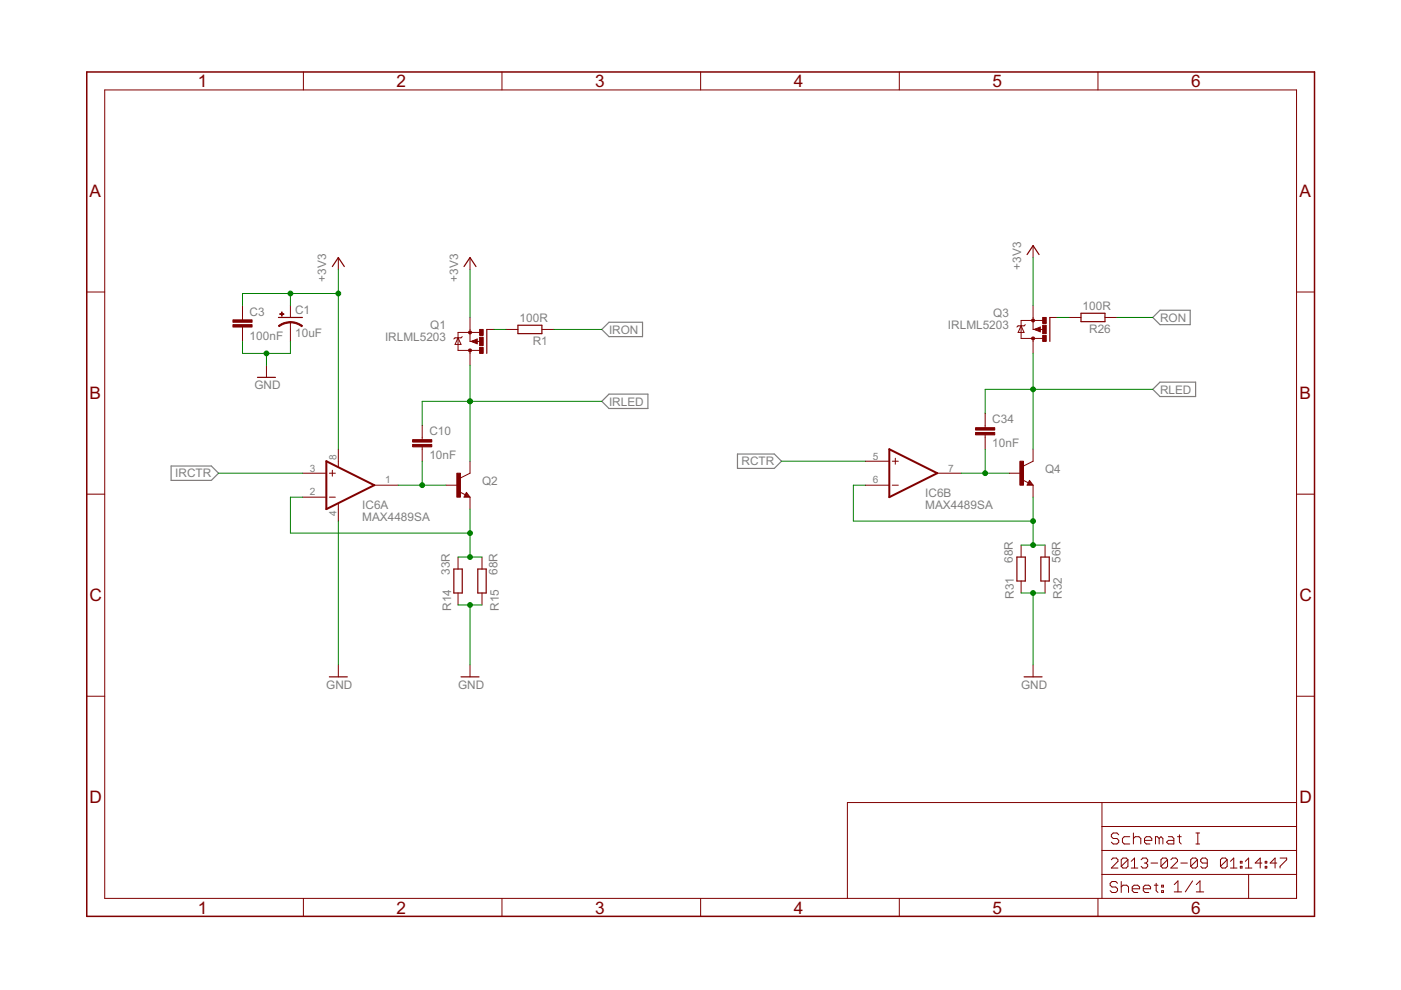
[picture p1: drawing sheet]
<svg xmlns="http://www.w3.org/2000/svg" width="297mm" height="210mm" viewBox="0 0 297 210" stroke-linecap="round" stroke-linejoin="round" font-family="sans-serif">
<g fill="#808080" stroke="#808080" stroke-width=".25">
<path d="M46.3 100.3l-1.5 1.6z"/>
<path d="M36.3 101.9h8.5z"/>
<path d="M44.8 98.8l1.5 1.5z"/>
<path d="M36.3 98.8h8.5z"/>
<path d="M36.3 98.8v3.1z"/>
<path d="M127.6 85.1l1.5-1.5z"/>
<path d="M129.1 83.6h8.3z"/>
<path d="M127.6 85.1l1.5 1.5z"/>
<path d="M129.1 86.6h8.3z"/>
<path d="M137.4 83.6v3z"/>
<path d="M165.7 97.8l-1.5 1.5z"/>
<path d="M156.4 99.3h7.8z"/>
<path d="M164.2 96.3l1.5 1.5z"/>
<path d="M156.4 96.3h7.8z"/>
<path d="M156.4 96.3v3z"/>
<path d="M244.4 82.5l1.5-1.5z"/>
<path d="M245.9 81h7.6z"/>
<path d="M244.4 82.5l1.5 1.6z"/>
<path d="M245.9 84.1h7.6z"/>
<path d="M253.5 81v3.1z"/>
<path d="M244.4 67.3l1.5-1.5z"/>
<path d="M245.9 65.8h6.4z"/>
<path d="M244.4 67.3l1.5 1.5z"/>
<path d="M245.9 68.8h6.4z"/>
<path d="M252.3 65.8v3z"/>
<path d="M127.6 69.8l1.5-1.5z"/>
<path d="M129.1 68.3h7.1z"/>
<path d="M127.6 69.8l1.5 1.6z"/>
<path d="M129.1 71.4h7.1z"/>
<path d="M136.2 68.3v3.1z"/>
</g>
<g fill="#800000" stroke="#800000" stroke-width=".21">
<path d="M274.9 185.4v5.1z"/>
<path d="M274.9 180.3v5.1z"/>
<path d="M274.9 175.2v5.1z"/>
<path d="M274.9 170.2v5z"/>
<path d="M179.7 170.2v20.3z"/>
<path d="M179.7 170.2h53.9z"/>
<path d="M233.6 170.2h41.3z"/>
<path d="M264.7 185.4v5.1z"/>
<path d="M264.7 185.4h10.2z"/>
<path d="M233.6 185.4h31.1z"/>
<path d="M233.6 185.4v5.1z"/>
<path d="M233.6 180.3v5.1z"/>
<path d="M233.6 180.3h41.3z"/>
<path d="M233.6 175.2v5.1z"/>
<path d="M233.6 175.2h41.3z"/>
<path d="M233.6 170.2v5z"/>
<path d="M236.8 176.6l.4 .4z"/>
<path d="M236 176.6h.8z"/>
<path d="M235.6 177l.4-.4z"/>
<path d="M235.6 177v.4z"/>
<path d="M235.6 177.4l.4 .4z"/>
<path d="M236 177.8h.8z"/>
<path d="M236.8 177.8l.4 .4z"/>
<path d="M237.2 178.2v.4z"/>
<path d="M236.8 178.9l.4-.3z"/>
<path d="M236 178.9h.8z"/>
<path d="M235.6 178.6l.4 .3z"/>
<path d="M238.4 177.4h1.1z"/>
<path d="M238.4 177.4l-.4 .4z"/>
<path d="M238 177.8v.8z"/>
<path d="M238 178.6l.4 .3z"/>
<path d="M238.4 178.9h1.1z"/>
<path d="M240.3 176.6v2.3z"/>
<path d="M240.3 177.8l.4-.4z"/>
<path d="M240.7 177.4h.8z"/>
<path d="M241.5 177.4l.4 .4z"/>
<path d="M241.9 177.8v1.1z"/>
<path d="M243 178.9h.8z"/>
<path d="M242.7 178.6l.3 .3z"/>
<path d="M242.7 177.8v.8z"/>
<path d="M242.7 177.8l.3-.4z"/>
<path d="M243 177.4h.8z"/>
<path d="M243.8 177.4l.4 .4z"/>
<path d="M244.2 177.8v.4z"/>
<path d="M242.7 178.2h1.5z"/>
<path d="M245 177.4v1.5z"/>
<path d="M245 177.4h.4z"/>
<path d="M245.4 177.4l.4 .4z"/>
<path d="M245.8 177.8v1.1z"/>
<path d="M245.8 177.8l.3-.4z"/>
<path d="M246.1 177.4l.4 .4z"/>
<path d="M246.5 177.8v1.1z"/>
<path d="M247.7 177.4h.8z"/>
<path d="M248.5 177.4l.4 .4z"/>
<path d="M248.9 177.8v1.1z"/>
<path d="M247.7 178.9h1.2z"/>
<path d="M247.3 178.6l.4 .3z"/>
<path d="M247.3 178.6l.4-.4z"/>
<path d="M247.7 178.2h1.2z"/>
<path d="M250.1 177v1.6z"/>
<path d="M250.1 178.6l.3 .3z"/>
<path d="M249.7 177.4h.7z"/>
<path d="M253.6 178.9h.7z"/>
<path d="M254 176.6v2.3z"/>
<path d="M253.6 176.6h.7z"/>
<path d="M235.6 184h1.4z"/>
<path d="M237 182.6l-1.4 1.4z"/>
<path d="M237 182.3v.3z"/>
<path d="M236.7 181.9l.3 .4z"/>
<path d="M236 181.9h.7z"/>
<path d="M236 181.9l-.4 .4z"/>
<path d="M237.7 182.3v1.4z"/>
<path d="M237.7 182.3l.4-.4z"/>
<path d="M238.1 181.9h.7z"/>
<path d="M238.8 181.9l.3 .4z"/>
<path d="M239.1 182.3v1.4z"/>
<path d="M239.1 183.7l-.3 .3z"/>
<path d="M238.1 184h.7z"/>
<path d="M237.7 183.7l.4 .3z"/>
<path d="M237.7 183.7l1.4-1.4z"/>
<path d="M239.8 182.6l.7-.7z"/>
<path d="M240.5 181.9v2.1z"/>
<path d="M239.8 184h1.4z"/>
<path d="M241.9 182.3l.4-.4z"/>
<path d="M242.3 181.9h.7z"/>
<path d="M243 181.9l.3 .4z"/>
<path d="M243.3 182.3v.3z"/>
<path d="M243.3 182.6l-.3 .4z"/>
<path d="M242.6 183h.4z"/>
<path d="M243 183l.3 .3z"/>
<path d="M243.3 183.3v.4z"/>
<path d="M243.3 183.7l-.3 .3z"/>
<path d="M242.3 184h.7z"/>
<path d="M241.9 183.7l.4 .3z"/>
<path d="M244 183h1.4z"/>
<path d="M246.1 182.3v1.4z"/>
<path d="M246.5 181.9l-.4 .4z"/>
<path d="M246.5 181.9h.7z"/>
<path d="M247.2 181.9l.3 .4z"/>
<path d="M247.5 182.3v1.4z"/>
<path d="M247.5 183.7l-.3 .3z"/>
<path d="M246.5 184h.7z"/>
<path d="M246.1 183.7l.4 .3z"/>
<path d="M246.1 183.7l1.4-1.4z"/>
<path d="M248.2 184h1.5z"/>
<path d="M248.2 184l1.5-1.4z"/>
<path d="M249.7 182.3v.3z"/>
<path d="M249.3 181.9l.4 .4z"/>
<path d="M248.6 181.9h.7z"/>
<path d="M248.6 181.9l-.4 .4z"/>
<path d="M250.4 183h1.4z"/>
<path d="M252.5 182.3v1.4z"/>
<path d="M252.5 182.3l.3-.4z"/>
<path d="M252.8 181.9h.7z"/>
<path d="M253.5 181.9l.4 .4z"/>
<path d="M253.9 182.3v1.4z"/>
<path d="M253.9 183.7l-.4 .3z"/>
<path d="M252.8 184h.7z"/>
<path d="M252.5 183.7l.3 .3z"/>
<path d="M252.5 183.7l1.4-1.4z"/>
<path d="M254.6 183.7l.3 .3z"/>
<path d="M254.9 184h.7z"/>
<path d="M255.6 184l.4-.3z"/>
<path d="M256 182.3v1.4z"/>
<path d="M255.6 181.9l.4 .4z"/>
<path d="M254.9 181.9h.7z"/>
<path d="M254.9 181.9l-.3 .4z"/>
<path d="M254.6 182.3v.3z"/>
<path d="M254.6 182.6l.3 .4z"/>
<path d="M254.9 183h1.1z"/>
<path d="M258.8 182.3v1.4z"/>
<path d="M258.8 182.3l.3-.4z"/>
<path d="M259.1 181.9h.7z"/>
<path d="M259.8 181.9l.4 .4z"/>
<path d="M260.2 182.3v1.4z"/>
<path d="M260.2 183.7l-.4 .3z"/>
<path d="M259.1 184h.7z"/>
<path d="M258.8 183.7l.3 .3z"/>
<path d="M258.8 183.7l1.4-1.4z"/>
<path d="M260.9 182.6l.7-.7z"/>
<path d="M261.6 181.9v2.1z"/>
<path d="M260.9 184h1.4z"/>
<path d="M263 182.6h.3z"/>
<path d="M263.3 182.6v.4z"/>
<path d="M263 183h.3z"/>
<path d="M263 182.6v.4z"/>
<path d="M263 183.7h.3z"/>
<path d="M263.3 183.7v.3z"/>
<path d="M263 184h.3z"/>
<path d="M263 183.7v.3z"/>
<path d="M264 182.6l.7-.7z"/>
<path d="M264.7 181.9v2.1z"/>
<path d="M264 184h1.4z"/>
<path d="M267.2 181.9v2.1z"/>
<path d="M267.2 181.9l-1.1 1.1z"/>
<path d="M266.1 183h1.4z"/>
<path d="M268.2 182.6h.4z"/>
<path d="M268.6 182.6v.4z"/>
<path d="M268.2 183h.4z"/>
<path d="M268.2 182.6v.4z"/>
<path d="M268.2 183.7h.4z"/>
<path d="M268.6 183.7v.3z"/>
<path d="M268.2 184h.4z"/>
<path d="M268.2 183.7v.3z"/>
<path d="M270.3 181.9v2.1z"/>
<path d="M270.3 181.9l-1 1.1z"/>
<path d="M269.3 183h1.4z"/>
<path d="M271.4 181.9h1.4z"/>
<path d="M272.8 181.9v.4z"/>
<path d="M272.8 182.3l-1.4 1.4z"/>
<path d="M271.4 183.7v.3z"/>
<path d="M249 187.6l.7-.8z"/>
<path d="M249.7 186.8v2.3z"/>
<path d="M249 189.1h1.5z"/>
<path d="M252.9 186.8l-1.6 2.3z"/>
<path d="M253.6 187.6l.8-.8z"/>
<path d="M254.4 186.8v2.3z"/>
<path d="M253.6 189.1h1.6z"/>
<path d="M236.6 186.9l.3 .4z"/>
<path d="M235.8 186.9h.8z"/>
<path d="M235.4 187.3l.4-.4z"/>
<path d="M235.4 187.3v.4z"/>
<path d="M235.4 187.7l.4 .4z"/>
<path d="M235.8 188.1h.8z"/>
<path d="M236.6 188.1l.3 .3z"/>
<path d="M236.9 188.4v.4z"/>
<path d="M236.9 188.8l-.3 .4z"/>
<path d="M235.8 189.2h.8z"/>
<path d="M235.4 188.8l.4 .4z"/>
<path d="M237.7 186.9v2.3z"/>
<path d="M237.7 188.1l.4-.4z"/>
<path d="M238.1 187.7h.8z"/>
<path d="M238.9 187.7l.4 .4z"/>
<path d="M239.3 188.1v1.1z"/>
<path d="M240.5 189.2h.7z"/>
<path d="M240.1 188.8l.4 .4z"/>
<path d="M240.1 188.1v.7z"/>
<path d="M240.1 188.1l.4-.4z"/>
<path d="M240.5 187.7h.7z"/>
<path d="M241.2 187.7l.4 .4z"/>
<path d="M241.6 188.1v.3z"/>
<path d="M240.1 188.4h1.5z"/>
<path d="M242.8 189.2h.8z"/>
<path d="M242.4 188.8l.4 .4z"/>
<path d="M242.4 188.1v.7z"/>
<path d="M242.4 188.1l.4-.4z"/>
<path d="M242.8 187.7h.8z"/>
<path d="M243.6 187.7l.3 .4z"/>
<path d="M243.9 188.1v.3z"/>
<path d="M242.4 188.4h1.5z"/>
<path d="M245.1 187.3v1.5z"/>
<path d="M245.1 188.8l.4 .4z"/>
<path d="M244.7 187.7h.8z"/>
<path d="M246.3 187.7h.4z"/>
<path d="M246.7 187.7v.4z"/>
<path d="M246.3 188.1h.4z"/>
<path d="M246.3 187.7v.4z"/>
<path d="M246.3 188.8h.4z"/>
<path d="M246.7 188.8v.4z"/>
<path d="M246.3 189.2h.4z"/>
<path d="M246.3 188.8v.4z"/>
<path d="M22.2 19.1v171.4z"/>
<path d="M18.4 61.9h3.8z"/>
<path d="M18.4 104.8h3.8z"/>
<path d="M18.4 147.6h3.8z"/>
<path d="M22.2 190.5h252.7z"/>
<path d="M64.3 190.5v3.8z"/>
<path d="M106.4 190.5v3.8z"/>
<path d="M148.5 190.5v3.8z"/>
<path d="M190.7 190.5v3.8z"/>
<path d="M232.8 190.5v3.8z"/>
<path d="M274.9 19.1v171.4z"/>
<path d="M274.9 61.9h3.8z"/>
<path d="M274.9 104.8h3.8z"/>
<path d="M274.9 147.6h3.8z"/>
<path d="M22.2 19.1h252.7z"/>
<path d="M64.3 15.3v3.8z"/>
<path d="M106.4 15.3v3.8z"/>
<path d="M148.5 15.3v3.8z"/>
<path d="M190.7 15.3v3.8z"/>
<path d="M232.8 15.3v3.8z"/>
<path d="M64.1 105.4h5.1z"/>
<path d="M64.1 100.3h5.1z"/>
<path d="M79.4 102.9h5z"/>
<path d="M70.5 99.7v1.3z"/>
<path d="M69.8 100.3h1.3z"/>
<path d="M69.8 105.4h1.3z"/>
<path d="M71.7 97.8v1.2z"/>
<path d="M71.7 106.8v1.1z"/>
<path d="M71.7 95.2v2.6z"/>
<path d="M71.7 107.9v2.6z"/>
<path d="M183.5 102.9h5.1z"/>
<path d="M183.5 97.8h5.1z"/>
<path d="M198.7 100.3h5.1z"/>
<path d="M189.8 97.2v1.2z"/>
<path d="M189.2 97.8h1.3z"/>
<path d="M189.2 102.9h1.3z"/>
<path d="M71.7 54.6v2.5z"/>
<path d="M61.6 68.3v1.5z"/>
<path d="M61.6 64.8v2.5z"/>
<path d="M61.6 69.8v2.6z"/>
<path d="M51.4 64.8v2.5z"/>
<path d="M51.4 69.8v2.6z"/>
<path d="M51.4 67.3v.5z"/>
<path d="M51.4 69.3v.5z"/>
<path d="M97.1 118.1v2.5z"/>
<path d="M97.1 125.7v2.6z"/>
<path d="M102.2 118.1v2.5z"/>
<path d="M102.2 125.7v2.6z"/>
<path d="M219 72.4v2.5z"/>
<path d="M219 64.8v2.5z"/>
<path d="M222.6 67.3h1.5z"/>
<path d="M219 71.8h2z"/>
<path d="M219 67.9v1.9z"/>
<path d="M219 67.9h2.1z"/>
<path d="M219 71.8v.6z"/>
<path d="M216.5 71.8h2.5z"/>
<path d="M216.5 67.9h2.5z"/>
<path d="M219 67.3v.6z"/>
<path d="M219 69.8h.3z"/>
<path d="M219.3 69.8l1.3 .6z"/>
<path d="M220.6 69.3v1.1z"/>
<path d="M219.3 69.8l1.3-.5z"/>
<path d="M220.4 69.8h.9z"/>
<path d="M216.5 67.9v1.2z"/>
<path d="M216.5 69.1v2.7z"/>
<path d="M216.5 69.1l-.6 1.4z"/>
<path d="M215.9 70.5h1.2z"/>
<path d="M216.5 69.1l.6 1.4z"/>
<path d="M215.9 69.1h.6z"/>
<path d="M216.5 69.1h.6z"/>
<path d="M217.1 69.1l.3-.3z"/>
<path d="M215.9 69.1l-.3 .2z"/>
<path d="M99.7 74.9v2.6z"/>
<path d="M99.7 67.3v2.5z"/>
<path d="M103.2 69.8h1.5z"/>
<path d="M99.7 74.3h2z"/>
<path d="M99.7 70.5v1.9z"/>
<path d="M99.7 70.5h2z"/>
<path d="M99.7 74.3v.6z"/>
<path d="M97.1 74.3h2.6z"/>
<path d="M97.1 70.5h2.6z"/>
<path d="M99.7 69.8v.7z"/>
<path d="M99.7 72.4h.2z"/>
<path d="M99.9 72.4l1.3 .5z"/>
<path d="M101.2 71.9v1z"/>
<path d="M99.9 72.4l1.3-.5z"/>
<path d="M101 72.4h.9z"/>
<path d="M97.1 70.5v1.1z"/>
<path d="M97.1 71.6v2.7z"/>
<path d="M97.1 71.6l-.6 1.4z"/>
<path d="M96.5 73h1.2z"/>
<path d="M97.1 71.6l.6 1.4z"/>
<path d="M96.5 71.6h.6z"/>
<path d="M97.1 71.6h.6z"/>
<path d="M97.7 71.6l.3-.2z"/>
<path d="M96.5 71.6l-.3 .3z"/>
<path d="M99.7 54.6v2.5z"/>
<path d="M219 52.1v2.5z"/>
<path d="M107.3 69.8h2.5z"/>
<path d="M114.9 69.8h2.5z"/>
<path d="M226.7 67.3h2.5z"/>
<path d="M234.3 67.3h2.5z"/>
<path d="M71.7 141v2.5z"/>
<path d="M56.5 77.5v2.5z"/>
<path d="M94.6 102.9h2.5z"/>
<path d="M99.7 105.4v2.5z"/>
<path d="M99.7 97.8v2.5z"/>
<path d="M97.6 101.3l2.1-1z"/>
<path d="M98.9 104.4l.8 1z"/>
<path d="M98.4 105.4h1.3z"/>
<path d="M98.9 104.4l-.5 1z"/>
<path d="M97.4 104.3l1.3 .6z"/>
<path d="M99.7 141v2.5z"/>
<path d="M89.5 90.2v2.5z"/>
<path d="M89.5 95.2v2.6z"/>
<path d="M89.5 92.7v.5z"/>
<path d="M89.5 94.7v.5z"/>
<path d="M214 100.3h2.5z"/>
<path d="M219 102.9v2.5z"/>
<path d="M219 95.2v2.6z"/>
<path d="M217 98.8l2-1z"/>
<path d="M218.3 101.9l.7 1z"/>
<path d="M217.8 102.9h1.2z"/>
<path d="M218.3 101.9l-.5 1z"/>
<path d="M216.8 101.7l1.2 .7z"/>
<path d="M208.9 87.6v2.6z"/>
<path d="M208.9 92.7v2.5z"/>
<path d="M208.9 90.2v.5z"/>
<path d="M208.9 92.2v.5z"/>
<path d="M216.5 115.6v2.5z"/>
<path d="M216.5 123.2v2.5z"/>
<path d="M221.6 115.6v2.5z"/>
<path d="M221.6 123.2v2.5z"/>
<path d="M219 141v2.5z"/>
<path d="M61.6 68.2l1.3 .2 1.2 .7-.1 .2-1.4-.7-1-.1z" fill-rule="evenodd"/>
<path d="M59 69.1l1.2-.7 1.4-.2v.3l-1.5 .2-.9 .6z" fill-rule="evenodd"/>
<circle cx="219" cy="68" r=".33"/>
<circle cx="219" cy="71.8" r=".33"/>
<circle cx="99.7" cy="70.5" r=".32"/>
<circle cx="99.7" cy="74.3" r=".32"/>
</g>
<g fill="#800000" stroke="#800000" stroke-width=".32">
<path d="M18.4 15.3v179z"/>
<path d="M18.4 194.3h260.3z"/>
<path d="M278.7 15.3v179z"/>
<path d="M18.4 15.3h260.3z"/>
<path d="M219.5 69.8l.9-.2z"/>
<path d="M219.5 69.8l.9 .3z"/>
<path d="M220.4 69.8v.3z"/>
<path d="M220.2 69.8h.2z"/>
<path d="M100.2 72.4l.8-.3z"/>
<path d="M100.2 72.4l.8 .2z"/>
<path d="M101 72.4v.2z"/>
<path d="M100.8 72.4h.2z"/>
</g>
<g fill="#800000" stroke="#800000" stroke-width=".42">
<path d="M69.2 97.8l10.2 5.1z"/>
<path d="M69.2 97.8v10.1z"/>
<path d="M69.2 107.9l10.2-5z"/>
<path d="M188.6 95.2l10.1 5.1z"/>
<path d="M188.6 95.2v10.2z"/>
<path d="M188.6 105.4l10.1-5.1z"/>
</g>
<g fill="#800000" stroke="#800000" stroke-width=".25">
<path d="M71.7 54.6l1.3 1.9z"/>
<path d="M71.7 54.6l-1.2 1.9z"/>
<path d="M59 67.3h5.1z"/>
<path d="M98 120.6v5.1z"/>
<path d="M96.2 120.6v5.1z"/>
<path d="M96.2 120.6h1.8z"/>
<path d="M96.2 125.7h1.8z"/>
<path d="M103.1 120.6v5.1z"/>
<path d="M101.3 120.6v5.1z"/>
<path d="M101.3 120.6h1.8z"/>
<path d="M101.3 125.7h1.8z"/>
<path d="M222.6 67.3v5.1z"/>
<path d="M103.2 69.8v5.1z"/>
<path d="M99.7 54.6l1.2 1.9z"/>
<path d="M99.7 54.6l-1.3 1.9z"/>
<path d="M219 52.1l1.3 1.9z"/>
<path d="M219 52.1l-1.2 1.9z"/>
<path d="M109.8 69h5.1z"/>
<path d="M109.8 70.7h5.1z"/>
<path d="M109.8 69v1.7z"/>
<path d="M114.9 69v1.7z"/>
<path d="M229.2 66.4h5.1z"/>
<path d="M229.2 68.2h5.1z"/>
<path d="M229.2 66.4v1.8z"/>
<path d="M234.3 66.4v1.8z"/>
<path d="M69.8 143.5h3.8z"/>
<path d="M54.6 80h3.8z"/>
<path d="M98.6 105.3h.8z"/>
<path d="M98.9 104.6l.5 .7z"/>
<path d="M98.9 104.6l-.3 .6z"/>
<path d="M98.6 105.2h.4z"/>
<path d="M98.9 104.9l.1 .3z"/>
<path d="M97.7 143.5h3.9z"/>
<path d="M218 102.7h.8z"/>
<path d="M218.3 102.1l.5 .6z"/>
<path d="M218.3 102.1l-.3 .5z"/>
<path d="M218 102.6h.4z"/>
<path d="M218.3 102.4l.1 .2z"/>
<path d="M217.4 118.1v5.1z"/>
<path d="M215.6 118.1v5.1z"/>
<path d="M215.6 118.1h1.8z"/>
<path d="M215.6 123.2h1.8z"/>
<path d="M222.5 118.1v5.1z"/>
<path d="M220.7 118.1v5.1z"/>
<path d="M220.7 118.1h1.8z"/>
<path d="M220.7 123.2h1.8z"/>
<path d="M217.1 143.5h3.8z"/>
</g>
<g fill="#800000" stroke="#800000" stroke-width=".21">
<path d="M59.3 66.5h.9v.2h-.9z"/>
<path d="M59.7 66.1h.1v.9h-.1z"/>
<path d="M49.4 68.8h4v.5h-4z"/>
<path d="M49.4 67.8h4v.5h-4z"/>
<path d="M221.1 67.3h.7v1.3h-.7z"/>
<path d="M221.1 71.1h.7v1.3h-.7z"/>
<path d="M221.1 69h.7v1.7h-.7z"/>
<path d="M101.7 69.8h.7v1.3h-.7z"/>
<path d="M101.7 73.7h.7v1.2h-.7z"/>
<path d="M101.7 71.5h.7v1.8h-.7z"/>
<path d="M96.9 100.3h.7v5.1h-.7z"/>
<path d="M87.5 94.2h4v.5h-4z"/>
<path d="M87.5 93.2h4v.5h-4z"/>
<path d="M216.2 97.8h.8v5.1h-.8z"/>
<path d="M206.8 91.7h4.1v.5h-4.1z"/>
<path d="M206.8 90.7h4.1v.5h-4.1z"/>
</g>
<g fill="#008000" stroke="#008000" stroke-width=".21">
<path d="M71.7 57.1v5.1z"/>
<path d="M61.6 62.2v2.6z"/>
<path d="M51.4 62.2v2.6z"/>
<path d="M51.4 62.2h10.2z"/>
<path d="M61.6 62.2h10.1z"/>
<path d="M71.7 62.2v33z"/>
<path d="M219 54.6v10.2z"/>
<path d="M99.7 57.1v10.2z"/>
<path d="M46.3 100.3h17.8z"/>
<path d="M61.6 105.4h2.5z"/>
<path d="M61.6 105.4v7.6z"/>
<path d="M97.1 118.1h2.6z"/>
<path d="M99.7 118.1h2.5z"/>
<path d="M99.7 107.9v5.1z"/>
<path d="M99.7 113v5.1z"/>
<path d="M61.6 113h38.1z"/>
<path d="M84.4 102.9h5.1z"/>
<path d="M89.5 102.9h5.1z"/>
<path d="M89.5 97.8v5.1z"/>
<path d="M99.7 77.5v7.6z"/>
<path d="M99.7 85.1h27.9z"/>
<path d="M99.7 85.1v12.7z"/>
<path d="M89.5 85.1v5.1z"/>
<path d="M89.5 85.1h10.2z"/>
<path d="M165.7 97.8h17.8z"/>
<path d="M180.9 102.9h2.6z"/>
<path d="M180.9 102.9v7.6z"/>
<path d="M216.5 115.6h2.5z"/>
<path d="M219 115.6h2.6z"/>
<path d="M219 105.4v5.1z"/>
<path d="M219 110.5v5.1z"/>
<path d="M180.9 110.5h38.1z"/>
<path d="M219 82.5v12.7z"/>
<path d="M219 74.9v7.6z"/>
<path d="M219 82.5h25.4z"/>
<path d="M208.9 82.5v5.1z"/>
<path d="M208.9 82.5h10.1z"/>
<path d="M104.7 69.8h2.6z"/>
<path d="M224.1 67.3h2.6z"/>
<path d="M236.8 67.3h7.6z"/>
<path d="M117.4 69.8h10.2z"/>
<path d="M71.7 110.5v30.5z"/>
<path d="M51.4 72.4v2.5z"/>
<path d="M51.4 74.9h5.1z"/>
<path d="M56.5 74.9v2.6z"/>
<path d="M61.6 72.4v2.5z"/>
<path d="M56.5 74.9h5.1z"/>
<path d="M99.7 128.3h2.5z"/>
<path d="M97.1 128.3h2.6z"/>
<path d="M99.7 128.3v12.7z"/>
<path d="M219 125.7h2.6z"/>
<path d="M216.5 125.7h2.5z"/>
<path d="M219 125.7v15.3z"/>
<path d="M203.8 100.3h5.1z"/>
<path d="M208.9 100.3h5.1z"/>
<path d="M208.9 95.2v5.1z"/>
<circle cx="61.6" cy="62.2" r=".51"/>
<circle cx="71.7" cy="62.2" r=".51"/>
<circle cx="99.7" cy="118.1" r=".51"/>
<circle cx="99.7" cy="113" r=".51"/>
<circle cx="89.5" cy="102.9" r=".51"/>
<circle cx="99.7" cy="85.1" r=".51"/>
<circle cx="219" cy="115.6" r=".51"/>
<circle cx="219" cy="110.5" r=".51"/>
<circle cx="219" cy="82.5" r=".51"/>
<circle cx="56.5" cy="74.9" r=".51"/>
<circle cx="99.7" cy="128.3" r=".51"/>
<circle cx="219" cy="125.7" r=".51"/>
<circle cx="208.9" cy="100.3" r=".51"/>
</g>
<g font-size="4.1" fill="#800000">
<text x="42" y="18.5">1</text>
<text x="84.1" y="18.5">2</text>
<text x="126.2" y="18.5">3</text>
<text x="168.3" y="18.5">4</text>
<text x="210.4" y="18.5">5</text>
<text x="252.5" y="18.5">6</text>
<text x="19" y="41.8">A</text>
<text x="275.5" y="41.8">A</text>
<text x="19" y="84.7">B</text>
<text x="275.5" y="84.7">B</text>
<text x="19" y="127.5">C</text>
<text x="275.5" y="127.5">C</text>
<text x="19" y="170.4">D</text>
<text x="275.5" y="170.4">D</text>
<text x="42" y="193.7">1</text>
<text x="84.1" y="193.7">2</text>
<text x="126.2" y="193.7">3</text>
<text x="168.3" y="193.7">4</text>
<text x="210.4" y="193.7">5</text>
<text x="252.5" y="193.7">6</text>
</g>
<g font-size="2.8" fill="#808080">
<text x="69.2" y="59.7" transform="rotate(-90 69.2 59.7)">+3V3</text>
<text x="97.1" y="59.7" transform="rotate(-90 97.1 59.7)">+3V3</text>
<text x="216.5" y="57.2" transform="rotate(-90 216.5 57.2)">+3V3</text>
<text x="229.5" y="65.8">100R</text>
<text x="52.9" y="66.9">C3</text>
<text x="62.6" y="71.5">10uF</text>
<text x="62.6" y="66.7">C1</text>
<text x="91.2" y="69.9">Q1</text>
<text x="110.2" y="68.3">100R</text>
<text x="129.1" y="70.7">IRON</text>
<text x="201" y="69.9">IRLML5203</text>
<text x="210.6" y="67.3">Q3</text>
<text x="230.9" y="70.6">R26</text>
<text x="245.9" y="68.2">RON</text>
<text x="52.9" y="72">100nF</text>
<text x="81.6" y="72.4">IRLML5203</text>
<text x="113" y="73.1">R1</text>
<text x="53.9" y="82.6">GND</text>
<text x="245.9" y="83.4">RLED</text>
<text x="129.1" y="86">IRLED</text>
<text x="210.4" y="89.8">C34</text>
<text x="91" y="92.3">C10</text>
<text x="210.4" y="94.9">10nF</text>
<text x="37.2" y="101.2">IRCTR</text>
<text x="91" y="97.4">10nF</text>
<text x="157.2" y="98.7">RCTR</text>
<text x="221.6" y="100.3">Q4</text>
<text x="76.8" y="107.9">IC6A</text>
<text x="102.2" y="102.9">Q2</text>
<text x="196.2" y="107.9">MAX4489SA</text>
<text x="196.2" y="105.4">IC6B</text>
<text x="76.8" y="110.5">MAX4489SA</text>
<text x="214.7" y="119.4" transform="rotate(-90 214.7 119.4)">68R</text>
<text x="224.9" y="119.4" transform="rotate(-90 224.9 119.4)">56R</text>
<text x="95.3" y="121.9" transform="rotate(-90 95.3 121.9)">33R</text>
<text x="105.5" y="121.9" transform="rotate(-90 105.5 121.9)">68R</text>
<text x="95.6" y="129.5" transform="rotate(-90 95.6 129.5)">R14</text>
<text x="105.8" y="129.5" transform="rotate(-90 105.8 129.5)">R15</text>
<text x="215" y="127" transform="rotate(-90 215 127)">R31</text>
<text x="225.1" y="127" transform="rotate(-90 225.1 127)">R32</text>
<text x="69.2" y="146">GND</text>
<text x="97.1" y="146">GND</text>
<text x="216.5" y="146">GND</text>
</g>
<g font-size="2.4" fill="#808080">
<text x="65.7" y="100">3</text>
<text x="71.4" y="97.4" transform="rotate(-90 71.4 97.4)">8</text>
<text x="185" y="97.4">5</text>
<text x="201" y="100">7</text>
<text x="65.7" y="105.1">2</text>
<text x="81.7" y="102.5">1</text>
<text x="185" y="102.5">6</text>
<text x="71.4" y="109.5" transform="rotate(-90 71.4 109.5)">4</text>
</g>
</svg>
